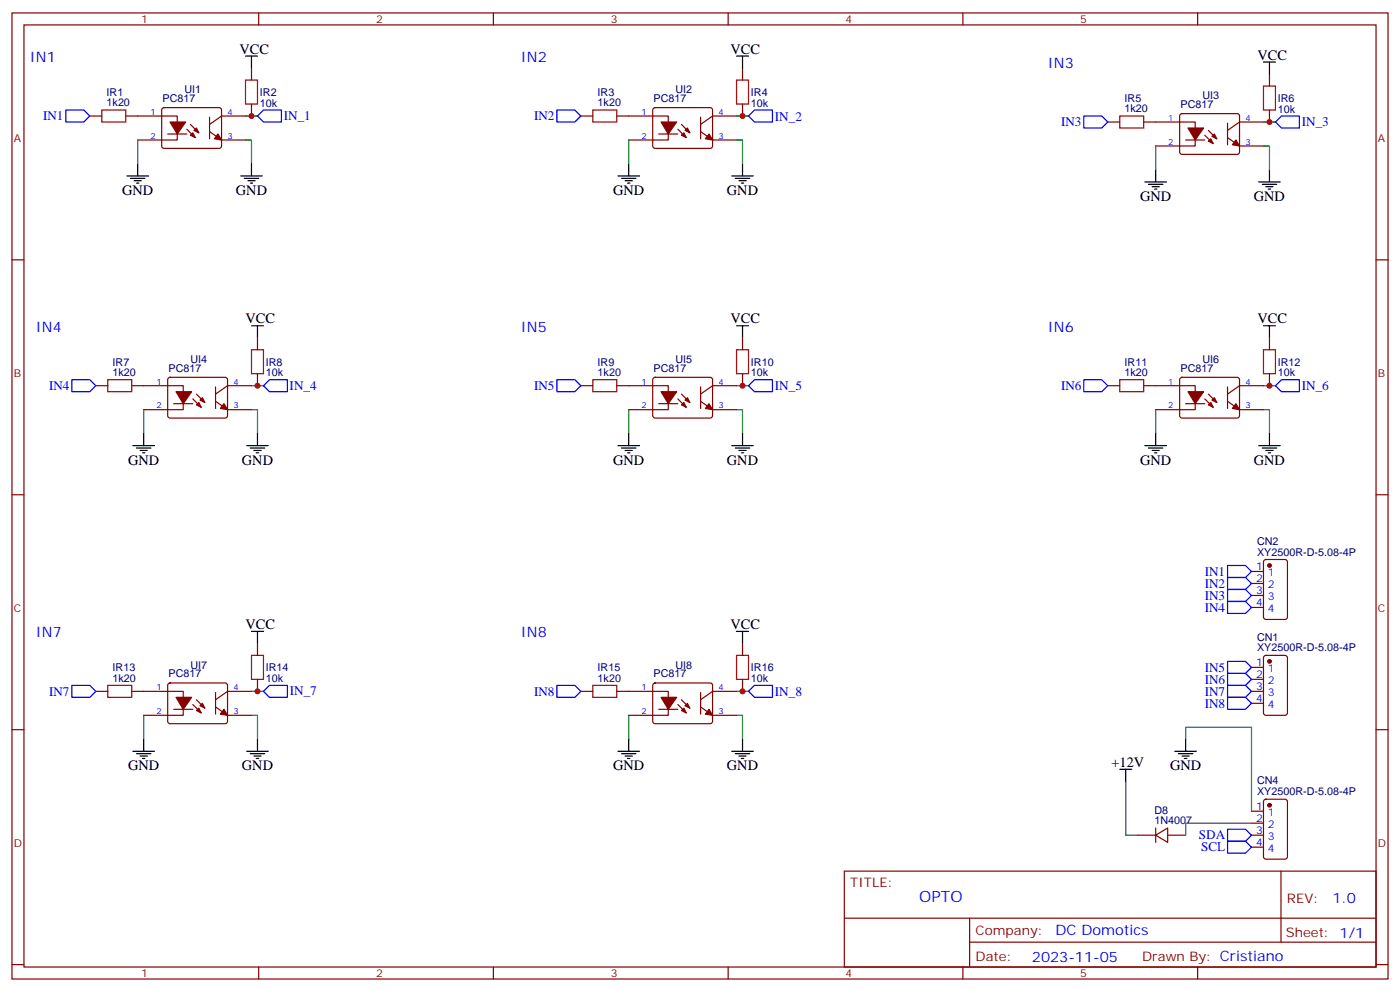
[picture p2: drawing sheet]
<svg xmlns="http://www.w3.org/2000/svg" width="412mm" height="292mm" viewBox="0 0 412 292" stroke-linecap="round" stroke-linejoin="round" font-family="sans-serif">
<g fill="none" stroke="#870000" stroke-width=".35">
<path d="M3.5 3.8h405.4v284.3h-405.4zM7.1 7.3h398.2v277.3h-398.2zM76.2 3.8v3.5M145.3 3.8v3.5M214.5 3.8v3.5M283.6 3.8v3.5M352.8 3.8v3.5M26.5 34.1h3.5M37 34.1h15.2v7.1h-11.6M47.9 31.9l.4-.2h16.5l.5 .7-.1 10.8-.6 .5-16.5-.1-.5-.6v-10.6zM49.4 39.4h5.6M55 38l2.5 2.5"/>
<path d="M56.1 36.6l2.5 2.5M61.7 38.7l3.6 2.5h7M61.7 34.5v6.4M72.3 34.1h-7l-3.6 2.5M74.1 20v3.6M74.1 30.6v3.5M171.1 34.1h3.5M181.7 34.1h15.1v7.1h-11.6M192.5 31.9l.5-.2h16.5l.4 .7-.1 10.8-.6 .5-16.5-.1-.4-.6v-10.6zM194 39.4h5.7M199.7 38l2.4 2.5M200.7 36.6l2.5 2.5"/>
<path d="M206.4 38.7l3.5 2.5h7.1M206.4 34.5v6.4M217 34.1h-7.1l-3.5 2.5M218.7 20v3.6M218.7 30.6v3.5M326.3 35.9h3.5M336.9 35.9h15.2v7.1h-11.7M347.7 33.6l.5-.2 16.5 .1 .4 .6v10.9l-.7 .4h-16.5l-.4-.7v-10.6zM354.9 39.8l2.5 2.5M356 38.4l2.4 2.5M361.6 36.3v6.3M372.2 35.9h-7.1l-3.5 2.5"/>
<path d="M373.9 21.8v3.5M373.9 32.4v3.5M349.2 41.2h5.7M361.6 40.5l3.5 2.5h7.1M3.5 76.5h3.6M405.3 76.5h3.6M75.8 99.4v3.5M218.7 99.4v3.5M373.9 99.4v3.5M28.2 113.5h3.5M38.8 113.5h15.2v7.1h-11.7M49.6 111.3l.5-.2h16.5l.4 .7v10.8l-.7 .4h-16.5l-.4-.7v-10.5z"/>
<path d="M51.2 118.8h5.6M56.8 117.4l2.5 2.5M57.9 116l2.4 2.5M63.5 118.1l3.5 2.5h7.1M63.5 113.9v6.3M74.1 113.5h-7.1l-3.5 2.5M75.8 110v3.5M171.1 113.5h3.5M181.7 113.5h15.1v7.1h-11.6M192.5 111.3l.5-.2h16.5l.4 .7-.1 10.8-.6 .4h-16.5l-.4-.7v-10.5zM194 118.8h5.7M199.7 117.4l2.4 2.5"/>
<path d="M200.7 116l2.5 2.5M206.4 113.9v6.3M206.4 118.1l3.5 2.5h7.1M217 113.5h-7.1l-3.5 2.5M218.7 110v3.5M326.3 113.5h3.5M336.9 113.5h15.2v7.1h-11.7M347.7 111.3l.5-.2h16.5l.4 .7v10.8l-.7 .4h-16.5l-.4-.7v-10.5zM349.2 118.8h5.7M354.9 117.4l2.5 2.5M356 116l2.4 2.5M361.6 113.9v6.3"/>
<path d="M361.6 118.1l3.5 2.5h7.1M372.2 113.5h-7.1l-3.5 2.5M373.9 110v3.5M3.5 145.6h3.6M405.3 145.6h3.6M368.7 168.2h3.5M368.7 171.7h3.5M368.7 175.3h3.5M368.7 178.8h3.5M372.4 164.9l.5-.2h5.6l.7 .4v16.5l-.4 .7h-5.9l-.7-.4v-16.5zM75.8 189.4v3.5M75.8 200v3.5"/>
<path d="M218.7 189.4v3.5M218.7 200v3.5M368.7 196.4h3.5M368.7 200h3.5M372.4 193.1l.5-.2h5.6l.7 .4v16.5l-.4 .7h-5.9l-.7-.4v-16.5zM3.5 214.8h3.6M28.2 203.5h3.5M38.8 203.5h15.2v7h-11.7M49.6 201.2l.5-.2 16.5 .1 .4 .6v10.9l-.7 .4-16.5-.1-.4-.6v-10.6zM51.2 208.8h5.6M56.8 207.4l2.5 2.4M57.9 206l2.4 2.4"/>
<path d="M63.5 203.8v6.4M63.5 208.1l3.5 2.4h7.1M74.1 203.5h-7.1l-3.5 2.5M171.1 203.5h3.5M181.7 203.5h15.1v7h-11.6M192.5 201.2l.5-.2 16.5 .1 .4 .6-.1 10.9-.6 .4-16.5-.1-.4-.6v-10.6zM194 208.8h5.7M199.7 207.4l2.4 2.4M200.7 206l2.5 2.4M206.4 203.8v6.4M206.4 208.1l3.5 2.4h7.1M217 203.5h-7.1l-3.5 2.5"/>
<path d="M368.7 203.5h3.5M368.7 207h3.5M405.3 214.8h3.6M368.7 238.8h3.5M372.4 235.4l.5-.2h5.6l.7 .5v16.5l-.4 .6-5.9 .1-.7-.5v-16.5zM248.7 256.4h156.6v28.2h-156.6zM335.1 245.8h5.3M340.4 245.8l3.6-2.1v4.2zM340.4 243.7v4.2M344 245.8h5.2M368.7 245.8h3.5M368.7 242.3h3.5"/>
<path d="M368.7 249.3h3.5M377.3 256.4v20.9M248.7 270.2h156.5M285.6 277.3h119.6M285.6 270.2v14.2M3.5 283.9h3.6M76.2 284.6v3.5M145.3 284.6v3.5M214.5 284.6v3.5M283.6 284.6v3.5M352.8 284.6v3.5M405.3 283.9h3.6"/>
</g>
<g fill="none" stroke="#008700" stroke-width=".35">
<path d="M72.3 34.1h3.5M217 34.1h3.5M372.2 35.9h3.5M40.6 41.2v7.1M72.3 41.2h1.8v7.1M185.2 41.2v7.1M217 41.2h1.7v7.1M340.4 43v7M372.2 43h1.7v7M74.1 113.5h3.5M217 113.5h3.5M372.2 113.5h3.5"/>
<path d="M42.3 120.6v7M74.1 120.6h1.7v7M185.2 120.6v7M217 120.6h1.7v7M340.4 120.6v7M372.2 120.6h1.7v7M42.3 210.5v7.1M74.1 210.5h1.7v7.1M74.1 203.5h3.5M185.2 210.5v7.1M217 210.5h1.7v7.1M217 203.5h3.5"/>
<path d="M349.2 217.6v-3.5h19.5v24.7M331.6 229.9v15.9h3.5M368.7 242.3h-19.5v3.5"/>
</g>
<g fill="none" stroke="#000" stroke-width=".35">
<path d="M72.3 16.5h3.5M74.1 16.5v3.5M217 16.5h3.5M218.7 16.5v3.5M372.2 18.3h3.5M373.9 18.3v3.5M37.4 51.8h6.3M38.5 52.5h4.2M39.5 53.2h2.1M40.2 53.9h.7M40.6 48.3v3.5M70.9 51.8h6.4"/>
<path d="M72 52.5h4.2M73 53.2h2.1M73.7 53.9h.7M74.1 48.3v3.5M182 51.8h6.4M183.1 52.5h4.2M184.1 53.2h2.2M184.9 53.9h.7M185.2 48.3v3.5M215.5 51.8h6.4M216.6 52.5h4.2M217.7 53.2h2.1"/>
<path d="M218.4 53.9h.7M218.7 48.3v3.5M337.3 53.6h6.3M338.3 54.3h4.2M339.4 55h2.1M340.1 55.7h.7M340.4 50v3.6M370.8 53.6h6.3M371.8 54.3h4.3M372.9 55h2.1M373.6 55.7h.7M373.9 50v3.6"/>
<path d="M74.1 95.9h3.5M75.8 95.9v3.5M217 95.9h3.5M218.7 95.9v3.5M372.2 95.9h3.5M373.9 95.9v3.5M39.2 131.2h6.3M40.2 131.9h4.2M41.3 132.6h2.1M42 133.3h.7M42.3 127.6v3.6M72.7 131.2h6.3"/>
<path d="M73.7 131.9h4.3M74.8 132.6h2.1M75.5 133.3h.7M75.8 127.6v3.6M182 131.2h6.4M183.1 131.9h4.2M184.1 132.6h2.2M184.9 133.3h.7M185.2 127.6v3.6M215.5 131.2h6.4M216.6 131.9h4.2M217.7 132.6h2.1"/>
<path d="M218.4 133.3h.7M218.7 127.6v3.6M337.3 131.2h6.3M338.3 131.9h4.2M339.4 132.6h2.1M340.1 133.3h.7M340.4 127.6v3.6M370.8 131.2h6.3M371.8 131.9h4.3M372.9 132.6h2.1M373.6 133.3h.7M373.9 127.6v3.6"/>
<path d="M74.1 185.8h3.5M75.8 185.8v3.6M217 185.8h3.5M218.7 185.8v3.6M42.3 217.6v3.5M75.8 217.6v3.5M185.2 217.6v3.5M218.7 217.6v3.5M349.2 217.6v3.5M39.2 221.1h6.3M40.2 221.8h4.2M41.3 222.5h2.1"/>
<path d="M42 223.2h.7M72.7 221.1h6.3M73.7 221.8h4.3M74.8 222.5h2.1M75.5 223.2h.7M182 221.1h6.4M183.1 221.8h4.2M184.1 222.5h2.2M184.9 223.2h.7M215.5 221.1h6.4M216.6 221.8h4.2M217.7 222.5h2.1"/>
<path d="M218.4 223.2h.7M329.8 226.4h3.6M331.6 226.4v3.5M346.1 221.1h6.3M347.1 221.8h4.3M348.2 222.5h2.1M348.9 223.2h.7"/>
</g>
<g fill="none" stroke="#a10000" stroke-width=".35">
<path d="M30 32.4h7v3.5h-7zM72.3 23.6h3.5v7h-3.5zM174.6 32.4h7.1v3.5h-7.1zM217 23.6h3.5v7h-3.5zM329.8 34.1h7.1v3.6h-7.1zM372.2 25.3h3.5v7.1h-3.5zM31.7 111.8h7.1v3.5h-7.1zM74.1 102.9h3.5v7.1h-3.5zM174.6 111.8h7.1v3.5h-7.1zM217 102.9h3.5v7.1h-3.5zM329.8 111.8h7.1v3.5h-7.1zM372.2 102.9h3.5v7.1h-3.5z"/>
<path d="M74.1 192.9h3.5v7.1h-3.5zM217 192.9h3.5v7.1h-3.5zM31.7 201.7h7.1v3.5h-7.1zM174.6 201.7h7.1v3.5h-7.1z"/>
</g>
<g fill="none" stroke="#00f" stroke-width=".35">
<path d="M19.4 32.4h5.3l1.8 1.7-1.8 1.8h-5.3zM75.8 34.1l1.8-1.7h5.3v3.5h-5.3zM164 32.4h5.3l1.8 1.7-1.8 1.8h-5.3zM220.5 34.1l1.7-1.7h5.3v3.5h-5.3zM319.3 34.1h5.3l1.7 1.8-1.7 1.8h-5.3zM377.5 34.1h5.3v3.6h-5.3l-1.8-1.8zM21.2 111.8h5.3l1.7 1.7-1.7 1.8h-5.3zM77.6 113.5l1.8-1.7h5.3v3.5h-5.3zM164 111.8h5.3l1.8 1.7-1.8 1.8h-5.3zM220.5 113.5l1.7-1.7h5.3v3.5h-5.3zM319.3 111.8h5.3l1.7 1.7-1.7 1.8h-5.3zM377.5 111.8h5.3v3.5h-5.3l-1.8-1.8z"/>
<path d="M361.6 177h5.3l1.8 1.8-1.8 1.8h-5.3zM361.6 173.5h5.3l1.8 1.8-1.8 1.7h-5.3zM361.6 170h5.3l1.8 1.7-1.8 1.8h-5.3zM361.6 166.4h5.3l1.8 1.8-1.8 1.8h-5.3zM361.6 194.7h5.3l1.8 1.7-1.8 1.8h-5.3zM361.6 198.2h5.3l1.8 1.8-1.8 1.7h-5.3zM21.2 201.7h5.3l1.7 1.8-1.7 1.7h-5.3zM77.6 203.5l1.8-1.8h5.3v3.5h-5.3zM164 201.7h5.3l1.8 1.8-1.8 1.7h-5.3zM220.5 203.5l1.7-1.8h5.3v3.5h-5.3zM361.6 205.2h5.3l1.8 1.8-1.8 1.8h-5.3zM361.6 201.7h5.3l1.8 1.8-1.8 1.7h-5.3z"/>
<path d="M361.6 247.6h5.3l1.8 1.7-1.8 1.8h-5.3zM361.6 244.1h5.3l1.8 1.7-1.8 1.8h-5.3z"/>
</g>
<g fill="#870000" stroke="#870000" stroke-width=".35">
<path d="M64.2 39.4l1.1 1.8-2.2-.3z"/>
<path d="M56.8 39.1l.7 1.4-1.4-.7z"/>
<path d="M57.1 38.4l.8-.7 .7 1.4z"/>
<path d="M50.1 35.9h4.6l-2.5 3.5z"/>
<path d="M208.8 39.4l1.1 1.8-2.1-.3z"/>
<path d="M200.7 39.8l.7-.7 .7 1.4z"/>
<path d="M201.8 38.4l.7-.7 .7 1.4z"/>
<path d="M194.7 35.9h4.6l-2.5 3.5z"/>
<path d="M364.1 41.2l1 1.8-2.1-.4z"/>
<path d="M356 41.6l.7-.7 .7 1.4z"/>
<path d="M357 40.1l.7-.7 .7 1.5z"/>
<path d="M350 37.7h4.5l-2.4 3.5z"/>
<path d="M66 118.8l1 1.8-2.1-.4z"/>
<path d="M57.9 119.2l.7-.7 .7 1.4z"/>
<path d="M58.9 117.8l.7-.7 .7 1.4z"/>
<path d="M51.9 115.3h4.5l-2.4 3.5z"/>
<path d="M208.8 118.8l1.1 1.8-2.1-.4z"/>
<path d="M200.7 119.2l.7-.7 .7 1.4z"/>
<path d="M201.8 117.8l.7-.7 .7 1.4z"/>
<path d="M194.7 115.3h4.6l-2.5 3.5z"/>
<path d="M364.1 118.8l1 1.8-2.1-.4z"/>
<path d="M356 119.2l.7-.7 .7 1.4z"/>
<path d="M357 117.8l.7-.7 .7 1.4z"/>
<path d="M350 115.3h4.5l-2.4 3.5z"/>
<path d="M66 208.8l1 1.7-2.1-.3z"/>
<path d="M57.9 209.1l.7-.7 .7 1.4z"/>
<path d="M58.9 207.7l.7-.7 .7 1.4z"/>
<path d="M51.9 205.2h4.5l-2.4 3.6z"/>
<path d="M208.8 208.8l1.1 1.7-2.1-.3z"/>
<path d="M200.7 209.1l.7-.7 .7 1.4z"/>
<path d="M201.8 207.7l.7-.7 .7 1.4z"/>
<path d="M194.7 205.2h4.6l-2.5 3.6z"/>
<circle cx="373.9" cy="166.4" r=".53"/>
<circle cx="373.9" cy="194.7" r=".53"/>
<circle cx="373.9" cy="237" r=".53"/>
</g>
<g fill="#c00">
<circle cx="74.1" cy="34.1" r=".88"/>
<circle cx="218.7" cy="34.1" r=".88"/>
<circle cx="373.9" cy="35.9" r=".88"/>
<circle cx="75.8" cy="113.5" r=".88"/>
<circle cx="218.7" cy="113.5" r=".88"/>
<circle cx="373.9" cy="113.5" r=".88"/>
<circle cx="75.8" cy="203.5" r=".88"/>
<circle cx="218.7" cy="203.5" r=".88"/>
</g>
<text font-size="4.6" fill="#00f" x="270.8" y="265.4">OPTO</text>
<g font-size="4.2">
<text x="70.6" y="15.8">VCC</text>
<text x="215.2" y="15.8">VCC</text>
<text x="370.4" y="17.6">VCC</text>
<text x="36" y="57.4">GND</text>
<text x="69.5" y="57.4">GND</text>
<text x="180.6" y="57.4">GND</text>
<text x="214.1" y="57.4">GND</text>
<text x="335.8" y="59.2">GND</text>
<text x="369.4" y="59.2">GND</text>
<text x="72.3" y="95.2">VCC</text>
<text x="215.2" y="95.2">VCC</text>
<text x="370.4" y="95.2">VCC</text>
<text x="37.7" y="136.8">GND</text>
<text x="71.3" y="136.8">GND</text>
<text x="180.6" y="136.8">GND</text>
<text x="214.1" y="136.8">GND</text>
<text x="335.8" y="136.8">GND</text>
<text x="369.4" y="136.8">GND</text>
<text x="72.3" y="185.1">VCC</text>
<text x="215.2" y="185.1">VCC</text>
<text x="37.7" y="226.8">GND</text>
<text x="71.3" y="226.8">GND</text>
<text x="180.6" y="226.8">GND</text>
<text x="214.1" y="226.8">GND</text>
<text x="327.4" y="225.7">+12V</text>
<text x="344.7" y="226.8">GND</text>
</g>
<g font-size="4.2" fill="#00f">
<text x="8.8" y="18.3">IN1</text>
<text x="153.5" y="18.3">IN2</text>
<text x="308.7" y="20">IN3</text>
<text x="10.6" y="97.6">IN4</text>
<text x="153.5" y="97.6">IN5</text>
<text x="308.7" y="97.6">IN6</text>
<text x="10.6" y="187.6">IN7</text>
<text x="153.5" y="187.6">IN8</text>
<text x="392.5" y="265.7">1.0</text>
<text x="310.9" y="275.2">DC Domotics</text>
<text x="304" y="283">2023-11-05</text>
</g>
<g font-size="3.9" fill="#00f">
<text x="12.7" y="35.4">IN1</text>
<text x="83.6" y="35.3">IN_1</text>
<text x="157.3" y="35.4">IN2</text>
<text x="228.2" y="35.5">IN_2</text>
<text x="312.5" y="37.1">IN3</text>
<text x="383.5" y="37.2">IN_3</text>
<text x="14.4" y="114.8">IN4</text>
<text x="85.3" y="114.7">IN_4</text>
<text x="157.3" y="114.8">IN5</text>
<text x="228.2" y="114.7">IN_5</text>
<text x="312.5" y="114.8">IN6</text>
<text x="383.5" y="114.7">IN_6</text>
<text x="354.9" y="173">IN2</text>
<text x="354.9" y="169.5">IN1</text>
<text x="354.9" y="176.5">IN3</text>
<text x="354.9" y="180">IN4</text>
<text x="354.9" y="197.7">IN5</text>
<text x="354.9" y="201.2">IN6</text>
<text x="14.4" y="204.8">IN7</text>
<text x="85.4" y="204.7">IN_7</text>
<text x="157.3" y="204.7">IN8</text>
<text x="228.2" y="204.8">IN_8</text>
<text x="354.9" y="208.3">IN8</text>
<text x="354.9" y="204.7">IN7</text>
<text x="353.2" y="247.1">SDA</text>
<text x="353.8" y="250.6">SCL</text>
</g>
<g font-size="3.9" fill="#800">
<text x="250.5" y="261">TITLE:</text>
<text x="379.1" y="265.7">REV:</text>
<text x="287.4" y="275.2">Company:</text>
<text x="378.7" y="275.8">Sheet: 1/1</text>
<text x="287.4" y="282.9">Date:</text>
<text x="336.4" y="282.9">Draw</text>
<text x="346.6" y="282.9">n By: Cristiano</text>
</g>
<g font-size="3.2" fill="#800">
<text x="41.6" y="6.8">1</text>
<text x="110.8" y="6.8">2</text>
<text x="179.9" y="6.8">3</text>
<text x="249.1" y="6.8">4</text>
<text x="318.2" y="6.8">5</text>
<text x="4.1" y="41.9">A</text>
<text x="405.9" y="41.9">A</text>
<text x="4.1" y="111.1">B</text>
<text x="405.9" y="111.1">B</text>
<text x="4.1" y="180.2">C</text>
<text x="405.9" y="180.2">C</text>
<text x="4.1" y="249.3">D</text>
<text x="405.9" y="249.3">D</text>
<text x="41.6" y="287.6">1</text>
<text x="110.8" y="287.6">2</text>
<text x="179.9" y="287.6">3</text>
<text x="249.1" y="287.6">4</text>
<text x="318.2" y="287.6">5</text>
</g>
<g font-size="3.2" fill="#000080">
<text x="31.4" y="28.2">IR1</text>
<text x="54.3" y="27.4">UI1</text>
<text x="76.6" y="28.2">IR2</text>
<text x="176.1" y="28.2">IR3</text>
<text x="199" y="27.4">UI2</text>
<text x="221.2" y="28.2">IR4</text>
<text x="331.3" y="30">IR5</text>
<text x="354.2" y="29.2">UI3</text>
<text x="31.4" y="31.3">1k20</text>
<text x="47.9" y="30">PC817</text>
<text x="76.6" y="31.4">10k</text>
<text x="176" y="31.3">1k20</text>
<text x="192.5" y="30">PC817</text>
<text x="221.2" y="31.4">10k</text>
<text x="331.3" y="33.1">1k20</text>
<text x="347.7" y="31.8">PC817</text>
<text x="376.4" y="33.2">10k</text>
<text x="376.4" y="30">IR6</text>
<text x="33.2" y="107.6">IR7</text>
<text x="56.1" y="106.8">UI4</text>
<text x="78.3" y="107.6">IR8</text>
<text x="176.1" y="107.6">IR9</text>
<text x="199" y="106.8">UI5</text>
<text x="221.2" y="107.6">IR10</text>
<text x="331.3" y="107.6">IR11</text>
<text x="354.2" y="106.8">UI6</text>
<text x="376.4" y="107.6">IR12</text>
<text x="33.2" y="110.7">1k20</text>
<text x="49.6" y="109.4">PC817</text>
<text x="78.3" y="110.8">10k</text>
<text x="176" y="110.7">1k20</text>
<text x="192.5" y="109.4">PC817</text>
<text x="221.2" y="110.8">10k</text>
<text x="331.3" y="110.7">1k20</text>
<text x="347.7" y="109.4">PC817</text>
<text x="376.4" y="110.8">10k</text>
<text x="370.3" y="160.3">CN2</text>
<text x="370.3" y="163.5">XY2500R-D-5.08-4P</text>
<text x="370.3" y="191.7">XY2500R-D-5.08-4P</text>
<text x="370.3" y="188.5">CN1</text>
<text x="33.2" y="197.5">IR13</text>
<text x="56.1" y="196.8">UI7</text>
<text x="78.3" y="197.6">IR14</text>
<text x="176.1" y="197.5">IR15</text>
<text x="199" y="196.8">UI8</text>
<text x="221.2" y="197.6">IR16</text>
<text x="33.2" y="200.7">1k20</text>
<text x="49.6" y="199.4">PC817</text>
<text x="78.3" y="200.8">10k</text>
<text x="176" y="200.7">1k20</text>
<text x="192.5" y="199.4">PC817</text>
<text x="221.2" y="200.8">10k</text>
<text x="370.3" y="230.9">CN4</text>
<text x="340.1" y="239.5">D8</text>
<text x="370.3" y="234.1">XY2500R-D-5.08-4P</text>
<text x="340.1" y="242.6">1N4007</text>
</g>
<g font-size="3.2" fill="#00f">
<text x="370" y="167.9">1</text>
<text x="370" y="171.4">2</text>
<text x="373.5" y="169.6">1</text>
<text x="373.5" y="173.1">2</text>
<text x="370" y="174.9">3</text>
<text x="370" y="178.4">4</text>
<text x="373.5" y="176.7">3</text>
<text x="373.5" y="180.2">4</text>
<text x="370" y="196.1">1</text>
<text x="373.5" y="197.8">1</text>
<text x="370" y="199.6">2</text>
<text x="370" y="203.1">3</text>
<text x="373.5" y="201.4">2</text>
<text x="370" y="206.7">4</text>
<text x="373.5" y="204.9">3</text>
<text x="373.5" y="208.4">4</text>
<text x="370" y="238.4">1</text>
<text x="370" y="241.9">2</text>
<text x="370" y="245.5">3</text>
<text x="373.5" y="240.2">1</text>
<text x="373.5" y="243.7">2</text>
<text x="370" y="249">4</text>
<text x="373.5" y="247.2">3</text>
<text x="373.5" y="250.8">4</text>
</g>
<g font-size="2.5" fill="#00f">
<text x="44.3" y="33.8">1</text>
<text x="67" y="33.8">4</text>
<text x="188.9" y="33.8">1</text>
<text x="211.7" y="33.8">4</text>
<text x="344.2" y="35.6">1</text>
<text x="366.9" y="35.6">4</text>
<text x="44.3" y="40.9">2</text>
<text x="67" y="40.9">3</text>
<text x="188.9" y="40.9">2</text>
<text x="211.7" y="40.9">3</text>
<text x="344.2" y="42.6">2</text>
<text x="366.9" y="42.6">3</text>
<text x="46.1" y="113.2">1</text>
<text x="68.8" y="113.2">4</text>
<text x="188.9" y="113.2">1</text>
<text x="211.7" y="113.2">4</text>
<text x="344.2" y="113.2">1</text>
<text x="366.9" y="113.2">4</text>
<text x="46.1" y="120.2">2</text>
<text x="68.8" y="120.2">3</text>
<text x="188.9" y="120.2">2</text>
<text x="211.7" y="120.2">3</text>
<text x="344.2" y="120.2">2</text>
<text x="366.9" y="120.2">3</text>
<text x="46.1" y="203.1">1</text>
<text x="68.8" y="203.1">4</text>
<text x="188.9" y="203.1">1</text>
<text x="211.7" y="203.1">4</text>
<text x="46.1" y="210.2">2</text>
<text x="68.8" y="210.2">3</text>
<text x="188.9" y="210.2">2</text>
<text x="211.7" y="210.2">3</text>
</g>
</svg>
